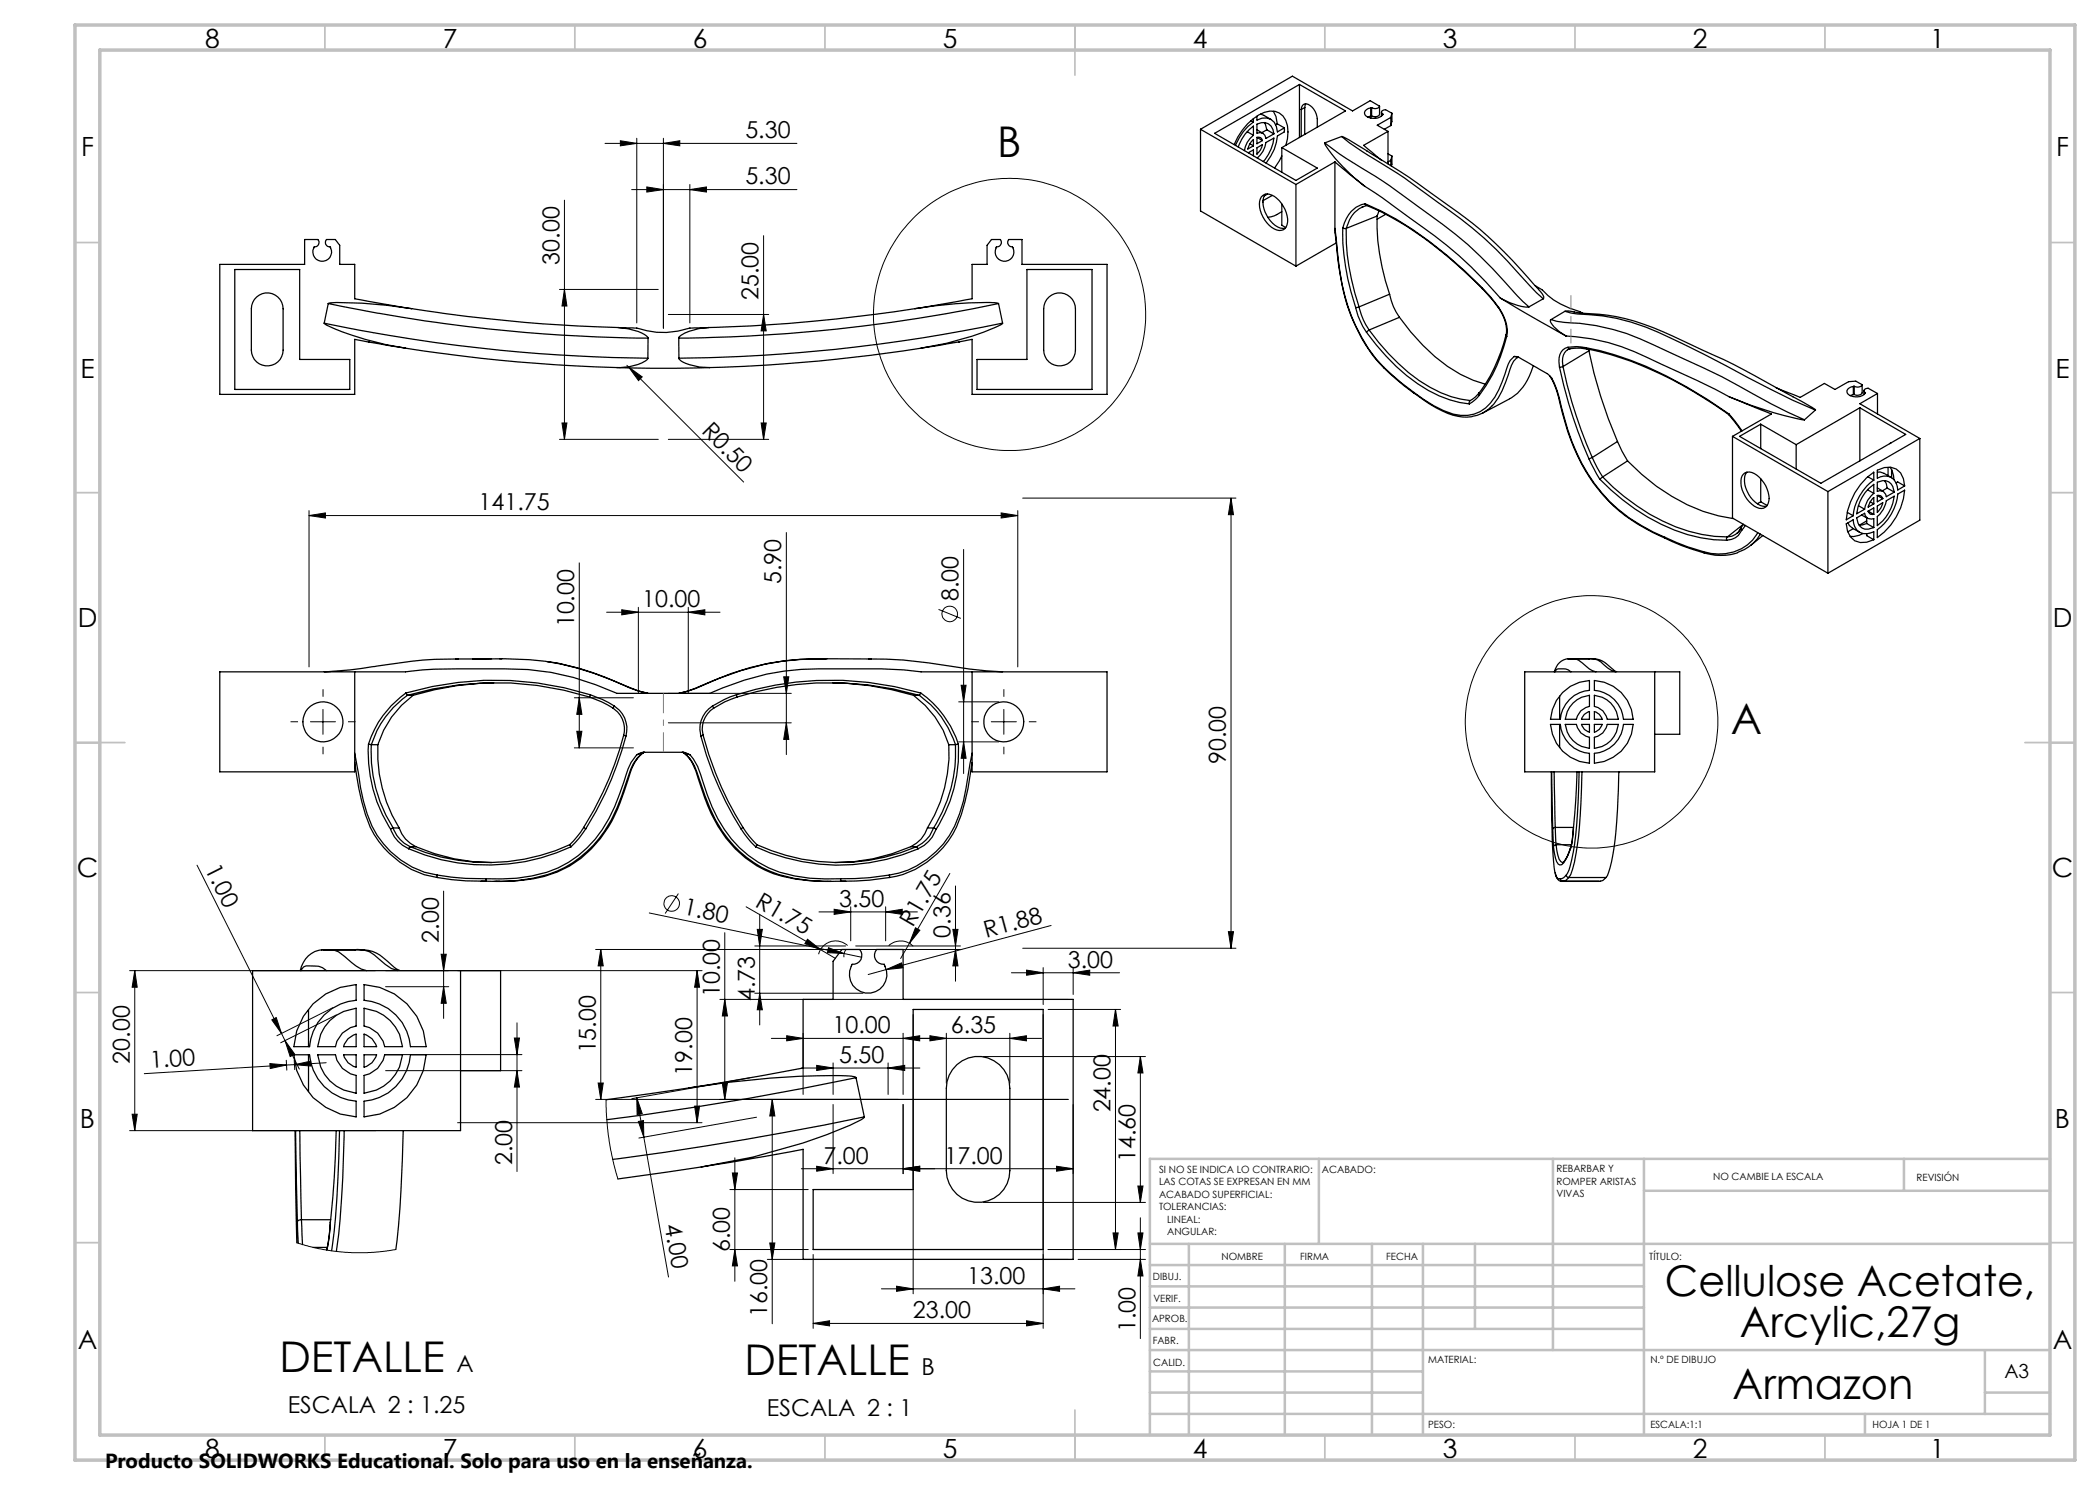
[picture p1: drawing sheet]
<svg xmlns="http://www.w3.org/2000/svg" width="420mm" height="297mm" viewBox="0 0 420 297" stroke-linecap="round" stroke-linejoin="round" font-family="sans-serif">
<g fill="none" stroke="#000" stroke-width=".25">
<path d="M259.9 16.9l-17 9.8 16.3 9.4 4.3-2.5-7.1-4.1M259.9 16.9l9.2 5.3-12.7 7.3M259.9 16.9v10.6M240.1 25.9l19.1 11M240.1 25.9v16.3l19.1 11M246.8 28.9a11.9 11.9 0 0 1 6.1-6.4 3.3 3.3 0 0 1 4.6 2.6l.1 1.3-.1 1.4-.3 1.3M249.4 26.3l1.3 .8M249.7 30.5l1-.5v1.1M250 28.7l.7 .5M250.2 24.2l.5 .2M250.7 27.9v1.3l-1.1 .6a3.6 3.6 0 0 1 1.1-1.9zM250.7 27.1a4.7 4.7 0 0 0-1.8 3"/>
<path d="M250.7 27.1v-1.9a8.2 8.2 0 0 0-3 4.2M250.7 24.4a9.8 9.8 0 0 0-3.6 4.7M250.7 23.7v.7M251.4 29.6l1.1-.7a3.3 3.3 0 0 1-1.1 1.9zM251.4 27.5a.78 .78 0 0 1 1.1 .6M251.4 23.2v.8a2.6 2.6 0 0 1 2.8-.1 2.6 2.6 0 0 1 1.3 2.5l1.4-.8M251.4 24.8a2.19 2.19 0 0 1 2.3 0 2.19 2.19 0 0 1 1.1 2l-1.6 .9a1.23 1.23 0 0 0-1.8-1.1zM251.4 26l1.2 .7M251.4 27.5v1.2l1.1-.6M251.4 27.5l1.1 .6M251.5 31.6a4.9 4.9 0 0 0 1.7-3.1l1.6-.9a8.6 8.6 0 0 1-2.1 4.7M252.1 22.8l2.1 1.1"/>
<path d="M252.3 39.4a1.84 1.84 0 0 1 2.5-.1 5.9 5.9 0 0 1 2.6 5.6 1.58 1.58 0 0 1-2.6 .9 5.8 5.8 0 0 1-2.7-6zM252.9 24.5l.5 1.5M253.1 38.8a3.8 3.8 0 0 0 .2 4.2 4.1 4.1 0 0 0 3.7 2.7M253.4 26l1.4 .8M253.4 26l-1 .5M253.5 38.8l-.6 .4M254.5 39.1l-1.9 1M254.7 22.3l.5 1 .2 1.5M255.4 24.8l1.5 .8M255.4 24.8l-.3 .2M256.4 31.2l-1.5 2.4M256.4 29.5v4.9"/>
<path d="M256.9 25.6v.8l-1.4 .8a9.5 9.5 0 0 1-2.3 5.4M259.2 36.9v16.3M260.2 21.9a1.01 1.01 0 0 1 .6-1.1 1.01 1.01 0 0 1 1.2 .3 3.6 3.6 0 0 1 1.5 2.6v1.8M260.2 21.9v5.4M260.9 21.5l-.7 .4M260.9 21.5v5.4M261.1 20.8l-.2 .7M265 28.6l.4 .3a120 120 0 0 0 11.1 7.3l7.2 5.1a88.2 88.2 0 0 1 19.6 17.7l2.5 2.4M265 28.6l.1 .4a31.8 31.8 0 0 0 7.8 8.2M267 32.4l5.9 4.8M267 32.4v13.3M267 32.4l-7.8 4.5"/>
<path d="M268.3 27.3l1.5 1.2 2.6 1.8a172.2 172.2 0 0 1 15 10.1 80.3 80.3 0 0 1 16.3 14.3l3.6 3.8 1.3 1.3M268.3 27.3l1.4 .6 3.7 2.3M268.3 27.3l-3.3 1.3M272.9 37.2a264.6 264.6 0 0 1 18.9 13.9l5.4 5.3 2.9 3.2M273.4 30.2a163 163 0 0 1 16.3 10.9 87.8 87.8 0 0 1 17.9 16.6l.1 .2M274.1 21.6a.98 .98 0 0 0-1 .5 .98 .98 0 0 0 .2 1.1 2.43 2.43 0 0 0 3.3-.3l-.3-.3v-.3l.8-.4 1.3 .7M274.1 21.6v2M274.3 21.5l-.2 .1M274.3 23.2l-.8 .2M274.3 21.5v1.7M275.1 23.4v.3M275.9 21.2a1.09 1.09 0 0 1-1.6 .3"/>
<path d="M275.9 21.2v1.7a1.13 1.13 0 0 1-1.6 .3M275.9 21.2l-1.9-1.1-3.5 2.1-12-7-18.4 10.7M276.3 22.4v.8M277.6 26.3l-4.9 2.8 3.6 2.9M277.6 26.3v6.5M277.6 30.8l.8 .4M278.2 23.5l-2.8 1.5 2.2 1.3M278.2 25.1l-1.3 .8M278.2 23.5v1.6M278.2 32.1v1M278.2 32.1l-.6 .3M278.4 22.6l-.2 .9"/>
<path d="M278.4 22.6v1.7l-.2 .8M278.4 31.2l-.1 2M278.4 31.2l-.2 .9M47 53.9h12.9v18h10.1v6h-23zM51.3 59.4a3.2 3.2 0 0 1 3.4-.5 3.2 3.2 0 0 1 1.9 2.9v8.2a3.2 3.2 0 0 1-3.2 3.2 3.2 3.2 0 0 1-3.1-3.2v-8.2a3.2 3.2 0 0 1 1-2.4zM205.4 53.9h13v24h-23v-6h10zM209.8 59.4a3.2 3.2 0 0 1 3.4-.5 3.2 3.2 0 0 1 1.9 2.9v8.2a3.2 3.2 0 0 1-3.2 3.2 3.2 3.2 0 0 1-3.2-3.2v-8.2a3.2 3.2 0 0 1 1.1-2.4zM256.4 42.3a5.3 5.3 0 0 1-2.8 1.2M256.4 40.8v4.2l.7 .5M267 45.7l.4 3.8a41.1 41.1 0 0 0 6.3 20.3l1.5 2 1.6 1.6M267 45.7l.1 .9M267 46.6a66.3 66.3 0 0 0 2.8 15.6 29.9 29.9 0 0 0 7 11.4"/>
<path d="M267.3 48.6l-8.1 4.6M268.6 45.5a46.9 46.9 0 0 0 2.5 16M268.6 45.5l.6 .2M269.2 45.7a43.9 43.9 0 0 0 2.6 15.7M272.7 41.3a5.8 5.8 0 0 0-3.5 4.4M273 40.8v.1a67.2 67.2 0 0 1 20.3 13.8l3.2 3M273 40.8a59.1 59.1 0 0 1 16.4 10.3l3.5 3.1 3.6 3.4M273 40.8a5.8 5.8 0 0 0-4.4 4.7M273.5 41.1l-1.1 .3M275.4 43.2a44.9 44.9 0 0 0 2.5 15.6M275.4 43.2l-6.2 2.5M275.8 42.2l-.4 1"/>
<path d="M277.1 42.9l-1.7 .9M277.9 58.8a11.6 11.6 0 0 0 2 4.7M277.9 58.8l-6.1 2.6M296.5 57.7l3.2 3.9M296.5 57.6l1.6 1.8 1.6 2.1M296.5 57.6v.1M300.1 59.6l13.1 7.6M300.1 59.6a9.8 9.8 0 0 0 5.7 1.8M307 57.1l1.2 .7a15.8 15.8 0 0 0 7.8 4.5l.5 .3M307.7 57.9l.9 1.2 .2 .3-.2 .4M308.6 59.8l-2.8 1.6M64.8 64.6a330.4 330.4 0 0 0 64.8 7"/>
<path d="M64.8 64.6l.6 .5a53.8 53.8 0 0 0 15.7 4.5M65.7 60.7a323.3 323.3 0 0 0 63.9 6.9M65.7 60.7l.4-.1a82.3 82.3 0 0 1 16.2 1.1M65.7 60.7l-.9 3.9M73.7 68.4h.1M81.1 69.6a329.1 329.1 0 0 0 42.3 3.9M82.3 61.7a330.3 330.3 0 0 0 41.3 3.8M82.3 61.7l-11.4-1.9v-6.9h-3v-3.8l-.8-1.2h-1.8a.98 .98 0 0 0 .8 1.6 1.88 1.88 0 0 1-1.7 2.7 1.88 1.88 0 0 1-1.6-2.8 .89 .89 0 0 0 .9-.5 .89 .89 0 0 0-.1-1h-2.7v5h-16.9v26h26.9v-11l10.2 1.7M123.4 73.5l7 .2 11.6-.2M123.6 65.5a10.5 10.5 0 0 1 5.6 1.6l.4 .5M123.6 65.5l2.3 .1a10 10 0 0 1 3.5 .5 15.8 15.8 0 0 0 8.6-.5l3.7-.1M129.6 71.6l-.1 .2a3.4 3.4 0 0 1-2 1.1l-1.6 .4-2.5 .2"/>
<path d="M129.6 67.6v4M135.7 67.6l.1 4M135.8 71.6l.4 .6a9.7 9.7 0 0 0 5.8 1.3M141.7 65.5a10.1 10.1 0 0 0-5.8 1.8l-.2 .3M183 61.7a327.2 327.2 0 0 1-41.3 3.8M183 61.7l11.4-1.9v-6.9h3v-3.8l.9-1.2h1.8a.98 .98 0 0 1 0 1 .98 .98 0 0 1-.9 .6 1.88 1.88 0 0 0 1.7 2.8 1.88 1.88 0 0 0 1.6-2.9 .91 .91 0 0 1-.9-.5 .91 .91 0 0 1 .2-1h2.6v5h17v26h-27v-11l-10.2 1.7M184.2 69.6a326.2 326.2 0 0 1-42.2 3.9M191.7 68.4h.1M199.7 60.7l-.7-.2a86.6 86.6 0 0 0-16 1.2M199.7 60.7a327.5 327.5 0 0 1-64 6.9M199.7 60.7l.8 3.9M200.5 64.6a335.6 335.6 0 0 1-64.7 7"/>
<path d="M200.5 64.6l-.1 .2a50.1 50.1 0 0 1-16.2 4.8M271.1 61.5a13.1 13.1 0 0 0 2.2 5M271.8 61.4l-.7 .1M271.8 61.4l.1 .3a13 13 0 0 0 1.9 4.3M273.3 66.5a38.5 38.5 0 0 0 14.5 12.7l2.1 .8 2 .5 2 .3M273.8 66a40.5 40.5 0 0 0 12.2 11.4 19.6 19.6 0 0 0 8 2.7M273.8 66l-.5 .5M276.8 73.4l3.5 3.2 2.5 1.9M276.8 73.4v.2M276.8 73.6l2.5 2.3 3.6 2.8M279.9 63.5a34.6 34.6 0 0 0 14.7 12.6l2.4 .7M279.9 63.5l-6.1 2.5"/>
<path d="M282.8 78.5l.1 .2M282.9 78.7a23 23 0 0 0 8.6 4.6l1.8 .1 1.1-.1M295.8 78.6l-.7 .8-1.1 .7M295.8 79.1l-.9 .9-1 .8M299.7 61.6a7.2 7.2 0 0 1 1.5 5.4M299.7 61.5a7.9 7.9 0 0 1 1.6 5.8M299.7 61.5v.1M301.2 67a32.1 32.1 0 0 1-5.5 11.7l.1 .4M301.2 67l.1 .3M301.3 67.3a31.8 31.8 0 0 1-5.5 11.8M301.9 79.8l-5.4 2.8M302.8 71.3l.9 .1 4.3 2.5a5.4 5.4 0 0 1 2.3 1.7"/>
<path d="M302.8 71.3a5.9 5.9 0 0 0-1.8 3.4 15.6 15.6 0 0 1-3.9 6.9 7.6 7.6 0 0 1-8.4 .5l-2-1-3.9-2.6M302.8 71.3l.7 .1M303.6 71.5a3.4 3.4 0 0 0-1.6 2.4 17.7 17.7 0 0 1-3.5 7.2 6.4 6.4 0 0 1-4 2.2M306.7 73.1a11.7 11.7 0 0 1-4.4 6.5l-.4 .1M310 75.2l.3 .4M310 75.3l.8 1.5 .6 1.5a62 62 0 0 0 4.8 14.3 31.3 31.3 0 0 0 16.1 14.7l.8 .4M310.2 63.9a19.8 19.8 0 0 0 5.7 .8 42.8 42.8 0 0 1 14.9 4.3l2.7 1.3a173.3 173.3 0 0 1 20.7 10.4l6.7 3.3M310.2 63.9l-.1 .4a6.4 6.4 0 0 0 3.1 2.9M310.3 75.6a18.8 18.8 0 0 1 1.9 5.7 39.6 39.6 0 0 0 9.7 19 33.3 33.3 0 0 0 11.1 7.2M311.9 73.4a94.7 94.7 0 0 0 5.9 18.4M312.6 73.3l-.7 .1M312.6 73.3a92.2 92.2 0 0 0 5.9 18.2"/>
<path d="M313 62.3l.7-.1 2.3 .4a42 42 0 0 1 18.4 4.6l2.8 1.3a266.8 266.8 0 0 1 24.9 12.8l1 .7M313 62.3a16.2 16.2 0 0 0 4.8 .6 41.2 41.2 0 0 1 16.3 4.7l11.1 5.6a196.7 196.7 0 0 0 17.9 8.8M313 62.3l-2.8 1.6M313.2 67.2a40 40 0 0 1 16.3 4.3l2.7 1.3a178.5 178.5 0 0 1 13.7 6.6M313.6 69.5l.2 .2 2.3-.1 1.3 .2M313.6 69.5l1.7-.2 1.8 .2M313.6 69.5a2.51 2.51 0 0 0-1.8 2.8l.1 1.1M313.6 69.9a2.93 2.93 0 0 0-1 3.4M314 69.7l-.5 .3M317.1 69.5a63.9 63.9 0 0 1 20.3 7.9l4.2 2.5 4.2 2.9M317.1 69.5l.3 .3M317.4 69.8a69.5 69.5 0 0 1 25.4 11.1l3 2"/>
<path d="M317.7 69.9l.1 .3M317.8 70.2a91.7 91.7 0 0 0 5.7 18.1M317.8 70.2l-5.2 3.1M345.9 79.4l8.4 3.4-7.8 4.5M345.9 79.4a69.8 69.8 0 0 0 15 4.6M370.7 77.3a1.05 1.05 0 0 0-1.2 1.4 2.41 2.41 0 0 0 3.6-.1l-.3-.3a.64 .64 0 0 1 .8-.7l1.9 1.1M370.7 78.9l-.7 .2M370.7 77.3v1.6M370.8 77.3h-.1M370.8 78.9h-.1M370.8 77.3v1.6M372.4 76.9l-1.2-.7-1.5 .1-2.7 1.6-2.1-1.2-4.9 2.8-4.9-2"/>
<path d="M372.4 76.9a1.16 1.16 0 0 1-1.6 .4M372.4 76.9v1.7a1.16 1.16 0 0 1-1.6 .3M372.8 78.1v.8M375.5 78.7l-3.5 2 12 7M375.5 78.7v4.1M294 80.1l-.1 .2v.5M317.8 91.8l2.2 4M318.5 91.5l-.7 .3M318.5 91.5l2 3.9M320 95.8a39.9 39.9 0 0 0 20.1 11.8l2.7 .3 2.5 .2M320.5 95.4a38.8 38.8 0 0 0 19.9 11.5l2.5 .4 2.6 .1M320.5 95.4l-.5 .4"/>
<path d="M323.5 88.3l2 3.9M323.5 88.3l-5 3.2M325.5 92.2a38.6 38.6 0 0 0 18.2 11l2.9 .5M325.5 92.2l-5 3.2M345.8 82.9l2.5 3.4M345.8 82.8v.1M345.8 82.8l2.6 3.4M346.5 87.3l19.1 11M346.5 87.3v16.3l19.1 11M348.7 94.8a2 2 0 0 1 2.7 .2 5.9 5.9 0 0 1 2.4 5.2 1.68 1.68 0 0 1-1.2 1.5 1.68 1.68 0 0 1-1.7-.5 6.1 6.1 0 0 1-2.6-5.6zM349.4 94.4a3.5 3.5 0 0 0 0 3.8 4.6 4.6 0 0 0 3.6 3.1l.3-.1M352.1 84.8l7.1 4.1"/>
<path d="M352.1 84.8v4.9M352.1 95.7v4.7M359.2 88.9v4.9M363.1 82l-2.2 2M365.6 98.3v16.3M372 81.6l9.1 5.3-16.9 9.8-16.3-9.4 4.2-2.5M372 81.6l-12.8 7.3M372 81.6v10.6M373.5 98l1.3 .7M373.6 95.4l1.2 .6M374.5 99.7l.3-.2v1.3l-1.2 .6 .5-1zM374.8 96v-1.6a13 13 0 0 0-5.5 9.6l1.3-.9"/>
<path d="M374.8 96a10.2 10.2 0 0 0-4.2 7.1M374.8 98.7a4.8 4.8 0 0 0-1.9 3.1M374.8 98.7v-1.8a8.4 8.4 0 0 0-3.5 5.9l1.6-1M375.5 99.1l.7 .1 .4 .5-1.1 .7zM375.5 96.4a2.19 2.19 0 0 1 2.3 0 2.19 2.19 0 0 1 1 2l-1.5 .9-.2-.5-.4-.5-.7-.2-.5 .2zM375.5 94a3.4 3.4 0 0 1 5.2 1.7l.2 1.5-1.3 .8a2.6 2.6 0 0 0-1.3-2.5 2.6 2.6 0 0 0-2.8 .1zM375.5 94.4h.5l.8 .3 1.4 .8M375.5 97.6l1.2 .7M375.5 99.1l1.1 .6M376.9 96.2l.4 .5 .1 .9M377.4 97.6l1.4 .8M377.4 97.6l-1 .6"/>
<path d="M377.6 93.5v1.6M378 93.4l.4 .6 .4 2M378.2 88.5l-.3 .2M378.3 93.9v1.7M379.2 96.6l.3-.2 1.4 .8M379.6 98.8l1.3-.8a13 13 0 0 1-5.4 9.5v-1.6a10.1 10.1 0 0 0 4.1-7.1zM384 87.7l-18.4 10.6M384 87.7v16.3l-18.4 10.6M333 107.5l.1 .2a41.3 41.3 0 0 0 7.8 2.9M333 107.5a46 46 0 0 0 7.7 2.8M340.7 110.3v.2a10 10 0 0 0 6.8 .1M345.5 107.4l-.2 .3v.4"/>
<path d="M348.2 105.6l-.3 .5-.5 .6M348.3 106.1a3.3 3.3 0 0 1-3 2M348.3 106.1l-.1-.4 .1-.2a3.1 3.1 0 0 1-2.8 1.9M348.7 104.9l-3.2 2.5M348.7 104.9l-.5 .6M349.1 105.1l-.8 1M351.5 106.5a8.7 8.7 0 0 1-9.3 4.2l-1.5-.4M352.1 106.8l-.1 .1a8.3 8.3 0 0 1-4.4 3.6M352.1 100.4l-.6 .3M352.1 100.4l1.3 .7M352.6 107.1l-2.4 1.9M369.3 104.8l1.3-.8a2.64 2.64 0 0 0 1.3 2.5 2.64 2.64 0 0 0 2.9-.1v1.5a3.4 3.4 0 0 1-5.3-1.7z"/>
<path d="M369.5 102.5l1.1 .6M369.6 104.6l.3 .5 .6 .6 1.4 .8M370.7 105.7l-1.1 .7M371.3 103.6l1.6-.9 .2 .4 .4 .6 .8 .1 .5-.1v1.8a2.18 2.18 0 0 1-2.4 .1 2.18 2.18 0 0 1-1.1-2zM371.7 101.1l1.2 .7M372.3 103l1.2 .7M372.6 106.7l-.8 .4-1.1 .2h-.7M373.3 104.7l-.8 .3h-.7M373.3 106.7v.4l1.5 .8M373.3 104.7l1.5 .8M373.3 104.2l-1.4 .8M373.3 103.6v1.1"/>
<path d="M373.6 102.2l.5 .6 .7 .1M373.6 102.2l1.2-.6v1.3M373.6 102.2l1.2 .7M374.1 100.4l.7 .4M375.5 101.2l1.1-.7a3.5 3.5 0 0 1-1.1 2zM377.3 100.2l1.5-1a8.7 8.7 0 0 1-3.3 5.9v-1.8a5 5 0 0 0 1.8-3.1zM44 134.4h26.9v20h-26.9zM70.9 134.4h7.7a26.5 26.5 0 0 0 5.9-.4l7-.2h9.4a50 50 0 0 1 22.5 4.9h18.6a51.9 51.9 0 0 1 25.1-4.9 113.9 113.9 0 0 1 17.1 .6h10.2M81.2 138.6l.3 .5M81.2 138.6a63.2 63.2 0 0 1 36.9 .4M81.2 138.6a19.9 19.9 0 0 0-7.5 10.2M81.5 139.1a63.2 63.2 0 0 1 36.4 .3"/>
<path d="M81.5 139.1a19.3 19.3 0 0 0-7.2 9.8M81.5 139.1h1.1M82.6 139.1a19.3 19.3 0 0 0-7 9.8M91.2 131.8h.5M98.3 131.8h-3.8M98.7 136.6a56.3 56.3 0 0 0-16.1 2.5M99.9 131.8h.5M109.4 132.3a58.6 58.6 0 0 1 16.4 5.1l1.9 .8 1.9 .5a24.6 24.6 0 0 1-7.1-2.6 52 52 0 0 0-21.4-4.3h-4.8a103.4 103.4 0 0 0-21.8 1.5 72.1 72.1 0 0 1-9.7 1.1M117.9 139.4l2.4 1 2.3 1.2M118.1 139l-.2 .4M118.1 139l2.4 .9 2.4 1.3M147.3 139l.1 .4"/>
<path d="M147.3 139l-2.5 .9-2.3 1.3M147.4 139.4l-2.4 1-2.3 1.2M165 131.8h.4M165 131.8a50.9 50.9 0 0 0-22.5 4.4l-5 2.1-1.8 .4M166.6 136.6a56.7 56.7 0 0 1 16.1 2.5M173.7 131.8h.6M182.7 139.1a19.3 19.3 0 0 1 7.1 9.8M182.7 139.1h1.2M183.9 139.1a63.4 63.4 0 0 0-36.5 .3M183.9 139.1a19.3 19.3 0 0 1 7.2 9.8M184.1 138.6a63.2 63.2 0 0 0-36.8 .4M184.1 138.6l-.2 .5"/>
<path d="M184.1 138.6a19.9 19.9 0 0 1 7.6 10.2M194.4 134.4h27v20h-27zM200.5 134.4a116.6 116.6 0 0 1-14.8-1.8 115.4 115.4 0 0 0-18.7-.8 55.7 55.7 0 0 0-27.9 5.9l-3.3 1M311 134.4l.3-.5 .7-.1a2.44 2.44 0 0 1 2.2 .6M311.9 139.2v4.7M312.5 138.5l1.6-1.2 1.8-.8 2-.4v2a6.3 6.3 0 0 0-5.8 5.8h-2l.4-2 .8-1.8zM313.6 131.8a3.1 3.1 0 0 0-2.7 2.6M313.8 131.8h4h-4M313.8 131.8h.9a2.08 2.08 0 0 1 1.7 .8 5.6 5.6 0 0 0 2.8 1.8M313.8 131.8h-.2M317.8 131.8h.7a2.76 2.76 0 0 1 2.3 1.2l1.5 1.1 .8 .3M317.9 131.7l1 .1"/>
<path d="M318.9 139.1a5.3 5.3 0 0 1 4.8 4.8h-2.2a3.2 3.2 0 0 0-2.6-2.6zM318.9 136.1a8.2 8.2 0 0 1 7.7 7.8h-1.9a6.3 6.3 0 0 0-5.8-5.8zM319.1 131.8h.3a8.6 8.6 0 0 1 3.5 2.4l.4 .1M330.9 134.4v20h-26v-20h31.1v12.5h-5.1M70.9 150.6l.4 2.1a59.2 59.2 0 0 0 2.1 10 17.8 17.8 0 0 0 14.1 12.3M70.9 152.5a51.4 51.4 0 0 0 3.1 12.9 18.4 18.4 0 0 0 13.5 10.1M73.7 148.8a28.3 28.3 0 0 0 4.4 17M73.7 148.8l.6 .1M74.3 148.9a28.1 28.1 0 0 0 4.3 16.7M74.3 148.9h1.3M75.6 148.9a29 29 0 0 0 4.2 16.7M122.6 141.6a5 5 0 0 1 2.1 5.4"/>
<path d="M122.9 141.2l-.3 .4M122.9 141.2a5.4 5.4 0 0 1 2.3 6M124.7 147a65.6 65.6 0 0 1-8 18.5M124.7 147l.5 .2M125.2 147.2a66.2 66.2 0 0 1-8 18.6M127.4 151a13.1 13.1 0 0 0-2.7 5.5 34.9 34.9 0 0 1-5.7 11.3 20.8 20.8 0 0 1-12.6 7.4l-3 .4-6.2 .2M127.4 151l1.2-.5h7.1a3.2 3.2 0 0 1 2.3 .5M128.6 150.6h.1M128.6 150.6l-1.2 .4M128.6 150.6a7.4 7.4 0 0 0-2.7 4.1 62.3 62.3 0 0 1-3.6 9.3 22.4 22.4 0 0 1-18.7 12.1l-4.4 .2M128.6 150.6a10.2 10.2 0 0 0-3.1 5.6 44.4 44.4 0 0 1-3.8 9.2 21.2 21.2 0 0 1-17.1 10.6l-2.2 .2-3.6 .1M128.8 150.5l-.2 .1"/>
<path d="M128.9 150.5l-.3 .1M136.4 150.5l.3 .1M136.5 150.5l.3 .1M136.7 150.6a7.4 7.4 0 0 1 2.5 3.6l1.1 3.5a30 30 0 0 0 6.7 12.1 21.4 21.4 0 0 0 14.9 6.3l4.3 .2M136.7 150.6h.1M136.8 150.6l1.2 .4M136.8 150.6a7.4 7.4 0 0 1 2.5 3.7 65.6 65.6 0 0 0 3.8 9.7 22.3 22.3 0 0 0 18.9 12.1l4.2 .2M138 151a12.7 12.7 0 0 1 2.7 5.6 28 28 0 0 0 9 14.5 23.6 23.6 0 0 0 15.4 4.7h3M140.2 147.2a67.2 67.2 0 0 0 8 18.6M140.6 147l-.4 .2M140.6 147a66.2 66.2 0 0 0 8 18.5M142.5 141.2l.2 .4"/>
<path d="M142.5 141.2a5.4 5.4 0 0 0-2.3 6M142.7 141.6a4.9 4.9 0 0 0-2.1 5.4M189.8 148.9a28.5 28.5 0 0 1-4.3 16.7M189.8 148.9h1.3M191.1 148.9a28.5 28.5 0 0 1-4.4 16.7M191.7 148.8a28.5 28.5 0 0 1-4.4 17M191.7 148.8l-.6 .1M194.4 150.6l-.4 2.2a59.2 59.2 0 0 1-2.1 10 17.8 17.8 0 0 1-14 12.2M194.4 152.5l-.3 1.7a37.5 37.5 0 0 1-3.6 12.7 18.1 18.1 0 0 1-12.6 8.6M310.1 144.9h2a6.3 6.3 0 0 0 5.8 5.8v1.9a8.3 8.3 0 0 1-7.8-7.7zM310.3 154.4v4.6a121.6 121.6 0 0 0 .7 15.4 1.98 1.98 0 0 0 .7 1.4h.4M310.3 154.4l.3 11.4"/>
<path d="M310.8 154.4l.2 11.1M311.9 144.9v4.6M313.1 144.9h2.2a3.2 3.2 0 0 0 2.6 2.6v2.2a5.4 5.4 0 0 1-4.8-4.8zM314.6 140.6l.8-.7 .9-.5 1.6-.3v2.2a3.2 3.2 0 0 0-2.6 2.6h-2.2l.3-1.6 .5-.9zM315.4 154.4l-.3 5.8-.4 5.6M315.8 154.4a83.6 83.6 0 0 1-1.8 18.8l-.2 .8-.5 1M316.3 144.9h1.6v1.5a2.13 2.13 0 0 1-1.6-1.5zM316.4 154.4a112.1 112.1 0 0 1-1.5 18l-.8 2.5-.3 .6M316.9 142.9l1-.6v1.6h-1.6zM318.9 144.9h1.5a2.16 2.16 0 0 1-1.5 1.5zM318.9 142.3a2.16 2.16 0 0 1 1.5 1.6h-1.5zM318.9 150.7a6.3 6.3 0 0 0 5.8-5.8h1.9a8.2 8.2 0 0 1-7.7 7.7z"/>
<path d="M321.5 144.9h2.2a5.3 5.3 0 0 1-4.8 4.8v-2.2a3.2 3.2 0 0 0 2.6-2.6zM323.8 154.4l-.1 .6a102.7 102.7 0 0 1-1.4 17.4 8.5 8.5 0 0 1-1.1 3.1M78.1 165.8a6.5 6.5 0 0 0 3.6 4M78.6 165.6l-.5 .2M78.6 165.6a6.2 6.2 0 0 0 3.4 3.7M78.6 165.6h1.2M79.8 165.6a6.2 6.2 0 0 0 3.3 3.7M82 169.3l-.3 .5M82 169.3h1.1M83.1 169.3a37.6 37.6 0 0 0 15.3 3.2M87.5 175l5.7 .7 4 .1M87.5 175v.5"/>
<path d="M87.5 175.5l5.7 .7h4M96.2 176.2h.8M97.2 175.8v.4M97.2 176.2l2 .1M99.2 176.3h.7M113.9 168.9a39.5 39.5 0 0 1-31.9 .4M113.9 168.9l.3 .5M114.2 169.4a40 40 0 0 1-32.5 .4M116.7 165.5l.5 .3M116.7 165.5l-1.3 1.8-1.5 1.6M117.2 165.8a17.7 17.7 0 0 1-3 3.6M148.2 165.8l1.3 1.8 1.6 1.8"/>
<path d="M148.6 165.5l-.4 .3M148.6 165.5l1.3 1.8 1.5 1.6M151.1 169.4a39.7 39.7 0 0 0 32.5 .4M151.4 168.9a39.5 39.5 0 0 0 31.9 .4M151.4 168.9l-.3 .5M168.1 176.2l-1.9 .1M168.1 175.8v.4M168.3 176.2h.9M177.9 175a54 54 0 0 1-9.8 .8M177.9 175v.5M177.9 175.5l-4 .5-5.8 .2M182.2 169.3a36.6 36.6 0 0 1-15.2 3.2"/>
<path d="M182.2 169.3h1.1M183.3 169.3l.3 .5M185.5 165.6a6.2 6.2 0 0 1-3.3 3.7M185.5 165.6h1.2M186.7 165.6l.6 .2M186.7 165.6a6.7 6.7 0 0 1-3.4 3.7M187.3 165.8a6.8 6.8 0 0 1-3.7 4M310.6 165.8l.1 3.6M310.7 169.4l.4 2.2a1.95 1.95 0 0 0 .9 1.4l.3-.1a6.8 6.8 0 0 0 1.8-3.1M311 174.7l.2 .5a1.49 1.49 0 0 0 1.1 1.1M311 165.5l.2 3.4M311 165.5l-.3 .1-.1 .2"/>
<path d="M311 165.5h3.7M311.2 168.9a6.7 6.7 0 0 0 .9 3.4l.4 .2a4.9 4.9 0 0 0 1.5-2.7l.1-.2M311.2 168.9l-.4 .3-.1 .2M311.2 168.9h3.1M312.1 175.8l.1 .3 .4 .1-.3 .1M312.2 176.2l.1 .1M312.3 176.3h7.5M312.5 176.2h.2M312.6 176.2h7.5M313.3 175l.1 .4 .4 .1M313.3 175l-.6 .5-.6 .3M313.8 175.5h7.4"/>
<path d="M313.8 175.5l-.6 .5-.5 .2M314.1 169.6v.2M314.7 165.8l-.3 2.6-.3 1.2M314.7 165.8l-.3 2.5-.3 1.5M321.2 175.5l-.6 .6-.5 .1M60.2 194.1a1.29 1.29 0 0 1 1.6-.9h1.9l.8 .3 .8 .6M64.3 190a4.9 4.9 0 0 0-4.3 4.1M64.3 190h.6a4.9 4.9 0 0 1 4 1.3 9.5 9.5 0 0 0 4.4 2.8M64.6 190h6.5M71 190h1.2a4 4 0 0 1 2.7 1l2.2 1.9 1.2 .8 1.3 .4M71.3 189.9l1.6 .1M72.8 196.9a13.2 13.2 0 0 1 12.4 12.4h-3.1a10.1 10.1 0 0 0-9.3-9.2z"/>
<path d="M73.1 190a7 7 0 0 1 4.4 2.3l1.4 1.2 1 .6M92.1 194.1v32h-41.6v-32h49.6v20h-8M58.8 211h3.1a10.1 10.1 0 0 0 9.3 9.2v3.2a13.2 13.2 0 0 1-12.4-12.4zM61.7 202v7.3M61.7 211v7.3M62.6 200.8l2.6-2 2.9-1.3 3.1-.6v3.2a10.1 10.1 0 0 0-9.3 9.2h-3.1l.5-3.1 1.4-2.9zM63.5 211h3.6a5 5 0 0 0 4.1 4.1v3.5a8.5 8.5 0 0 1-7.7-7.6zM66 204.1l1.3-1 1.5-.8 2.4-.7v3.6a5 5 0 0 0-4.1 4.1h-3.6l.6-2.4 .8-1.5zM68.7 211h2.5v2.4a3.3 3.3 0 0 1-2.5-2.4zM69.6 207.7l1.1-.7 .5-.2v2.5h-2.5l.2-.5zM72.8 211h2.5a3.4 3.4 0 0 1-2.5 2.4zM72.8 206.8a3.5 3.5 0 0 1 2.5 2.5h-2.5z"/>
<path d="M72.8 201.6a8.6 8.6 0 0 1 7.7 7.7h-3.6a5.1 5.1 0 0 0-4.1-4.1zM72.8 215.1a5.1 5.1 0 0 0 4.1-4.1h3.6a8.6 8.6 0 0 1-7.7 7.6zM82.1 211h3.1a13.2 13.2 0 0 1-12.4 12.4v-3.2a10.1 10.1 0 0 0 9.3-9.2zM137.8 217.6l-16.6 2.4M137.8 217.6l22.8-4v-13.7h6v-7.6l1.8-2.4h3.5a1.85 1.85 0 0 1 .3 2 1.85 1.85 0 0 1-1.8 1 3.8 3.8 0 0 0 3.3 5.7 3.8 3.8 0 0 0 3.1-5.7 1.8 1.8 0 0 1-1.7-1 1.8 1.8 0 0 1 .2-2h5.3v10h34v52h-54v-22l-20.3 3.5M171.2 215.5l-.2-.1-1.2-.2a161 161 0 0 0-32 2.4M171.2 215.5a617.9 617.9 0 0 1-49.8 8.4M171.2 215.5l1.7 7.9M182.6 201.9h26v48h-46v-12h20zM191.4 212.9a6.3 6.3 0 0 1 6.8-1.1 6.3 6.3 0 0 1 3.8 5.9v16.4a6.4 6.4 0 0 1-6.4 6.4 6.4 6.4 0 0 1-6.3-6.4v-16.4a6.4 6.4 0 0 1 2.1-4.8zM59 226.1l.4 22.5M59.1 226.1l.4 18.3"/>
<path d="M59.9 226.1l.4 17.8M67.2 226.1v1.1a196.7 196.7 0 0 1-1.1 17.3M67.9 226.1a198.3 198.3 0 0 1-1.6 24.1M68.8 226.1a203.4 203.4 0 0 1-1.5 24.2M80.6 226.1a283.8 283.8 0 0 1-1.4 23.8M140.3 233.4l-16.7 2.4M155.2 230.9h.1M172.9 223.4a662.3 662.3 0 0 1-50.3 8.5M172.9 223.4l-.7 .6a106.6 106.6 0 0 1-31.9 9.4M59.5 244.4l.2 4.2M60.3 243.9l.2 5M60.3 243.9a.69 .69 0 0 0-.8 .5"/>
<path d="M60.3 243.9h5.8M62.6 249.5h2.9M66.1 244.4v.1a23.2 23.2 0 0 1-.8 5.5l.6-3.3z"/>
<circle cx="64.6" cy="144.4" r="4"/>
<circle cx="200.7" cy="144.4" r="4"/>
</g>
<g fill="none" stroke="#000" stroke-width=".2">
<path d="M121 28.7h38.4M124.1 28.1l3.3 .6-3.3 .5zM126.3 37.9h33.1M127.4 27.7v36.9M129.4 37.4l3.3 .5-3.3 .5zM132.7 28.7l3.3-.6v1.1zM132.7 27.7v37.9M138 37.9l3.3-.5v1zM138 36.9v27.7M111.9 57.9h19.8M112.9 57.9l.5 3.3h-1zM112.9 40v47.9"/>
<path d="M152.7 47.1v40.8M125.4 73.1l23.3 23.3M125.7 73.4l2.7 2-.7 .7zM133.7 62.9h20M152.7 62.9l.5 3.3h-1zM111.9 87.9h19.8M112.4 84.6h1l-.5 3.3zM133.7 87.9h20M152.2 84.6h1l-.5 3.3zM204.5 99.6h42.7M246.2 99.6v90M246.2 99.6l.5 3.3h-1z"/>
<path d="M61.8 103.1l3.3-.5v1zM61.8 102.1v31.3M61.8 103.1h141.8M115.9 112.6v37M157.3 106.5v44.4M192.7 109.9v44.8M200.2 102.6l3.4 .5-3.4 .5zM203.6 102.1v31.3M114.9 139.6h11.8M115.9 139.6l.5 3.3h-1zM121.3 122.4h22.7M124.4 122l3.3 .4-3.3 .6z"/>
<path d="M127.7 121.5v17.1M133.7 138.7h24.6M137.7 122.4l3.3-.4v1zM137.7 121.5v17.1M156.7 135.4h1.1l-.5 3.3zM187.7 121.9l4.5 1.8M192.2 137.1h1l-.5 3.3zM62.1 144.4h5M64.6 141.9v5M114.9 149.6h11.8M115.4 146.3h1l-.5 3.3zM133.7 144.6h24.6"/>
<path d="M157.3 144.6l.5 3.3h-1.1zM191.7 148.4h8M191.7 140.4h8M192.7 148.4l.5 3.3h-1zM198.3 144.4h5M200.8 141.9v5M39.4 173l16.9 33.7M88.7 178.2v25.5M135.7 178.7l-2.7 4M190 174.7l-9.9 17M191.1 177.2v19M25.9 194.1h49.2"/>
<path d="M27 194.1v32M27 194.1l.4 3.3h-1zM77.1 197.3h12.6M77.1 194.1h12.6M88.2 190.8h1.1l-.6 3.3zM88.7 197.3l.6 3.4h-1.1zM91.5 194.1h48.9M119.1 189.9h73M120.2 189.9l.5 3.3h-1.1zM120.2 189.9v30M129.9 182.6l38.9 8.1M139.4 194.1v30.4"/>
<path d="M139.4 194.1l.5 3.3h-1zM144 199.9h69.6M145 199.9l.5 3.3h-1zM145 186.5v33.4M149.2 181.4l14.9 8.5M151 189.2h18.1M151 198.6h21.6M151.4 185.9h1.1l-.6 3.3zM151.9 198.6l.6 3.4h-1.1zM151.9 182.8v22.2M161.5 187.9l2.6 2-3.1-1.2zM163.8 182.4h19.7"/>
<path d="M164.1 189.9l3 1.8M165.7 189.5l3.1 1.2-3.3-.2zM166.8 181.9l3.3 .5-3.3 .5zM168.8 190.7l3.5 .7M169.2 189.9a1.89 1.89 0 0 0-.4 1.5M169.5 189.1a3.5 3.5 0 0 0-5.8 1.7M170.1 181.4v6.8M171.1 189.2h21M177.1 182.4l3.3-.5v1zM177.1 181.4v6.8M177.2 193.9l3.1-1.3 .3 1zM177.2 193.9l-3.6 1"/>
<path d="M177.7 189.2a3.5 3.5 0 0 1 4.9 .1M183.1 185.6l.9 .5-2.1 2.6zM190.6 185.9h1l-.5 3.3zM191.1 189.9l.5 3.3h-1zM202.3 194.6h21.6M204.5 189.6h42.7M205.3 194l3.3 .6-3.3 .4zM208.6 193.5v7.4M210.2 185.1l-33 8.8M214.6 194.6l3.3-.6v1zM214.6 193.5v5.4M245.7 186.3h1l-.5 3.3z"/>
<path d="M54 212.7l3.3 .3-3.3 .7zM54.4 204l.8-.5 1.1 3.2zM56.3 206.7l.7 1.4M57 208.1l2.9 5.7M57 208.1l1.9 2.8-.9 .4zM57.3 212.1l.1 1.9M57.3 213l-28.4 1.7M58.8 211.9l.1 2M58.9 212.9l3.3-.7v1zM58.9 212.9l-1.6 .1M65.2 212.5l-6.3 .4M66.6 201.5l-11.2 5.6"/>
<path d="M67.3 203l-11.2 5.6M77.1 214.1h27.3M77.1 210.9h27.3M102.9 207.6h1l-.5 3.3zM103.4 214.1l.5 3.3h-1zM103.4 204.6v29.7M119.1 219.9h94.5M119.6 216.6h1.1l-.5 3.3zM121.2 220l.1 3.1 .5 5 .8 4.2 1 3.5M127.4 219.6l1.4 7.8M127.4 219.6l1 3.1-1 .2zM144.5 216.6h1l-.5 3.3z"/>
<path d="M149.9 215.6l-23.5 4.1M154.3 207.7h54M154.4 219.9l.6 3.3h-1zM154.4 219.9v44.9M157.3 207.1l3.3 .6-3.3 .5zM160.3 213.6h23.7M160.6 206.7v12.2M163.3 213.1l3.3 .5-3.3 .5zM166.6 212.6v6.3M177.6 213.6l3.3-.5v1zM177.6 212.6v6.3M180.6 207.7l3.3-.6v1.1z"/>
<path d="M180.6 206.7v12.2M182.6 202.9v55.9M186 207.1l3.3 .6-3.3 .5zM189.3 206.7v9.9M196.6 211.3h32.5M202 207.7l3.3-.6v1.1zM202 206.7v9.9M208.6 202.9v62.8M209.6 201.9h14.5M223.1 201.9l.5 3.3h-1zM223.1 201.9v48M228.1 211.3v29.2"/>
<path d="M228.1 211.3l.5 3.3h-1zM25.9 226.1h49.2M26.4 222.8h1l-.4 3.3zM91.5 224.5h48.9M127.7 224.3l1-.2 .1 3.3zM128.8 227.4l4.9 28M138.9 221.2h1l-.5 3.3zM146 237.9h15.6M146.5 234.6h1l-.5 3.3zM147 231.6v24.7M151.3 223.4l-23.5 4.2M160.3 233.7h54.3"/>
<path d="M163.3 233.3l3.3 .4-3.3 .5zM166.6 220.9v13.8M180.6 233.7l3.3-.4v.9zM180.6 220.9v13.8M211.3 233.3l3.3 .4-3.3 .5zM214.6 220.9v13.8M227.6 237.2h1l-.5 3.3zM59.4 248.6l4.5 1.2 5.1 .7h5.8l4.4-.6M146 249.9h15.6M147 249.9l.5 3.3h-1zM153.5 251.9h60.1M154 248.6h1l-.6 3.3z"/>
<path d="M162.6 250.9v14.8M176.3 257.8h38.7M179.3 257.2l3.3 .6-3.3 .5zM196.6 240.5h32.5M208.6 257.8l3.3-.6v1.1zM209.6 249.9h19.5M215.6 251.9h13.5M222.6 246.6h1l-.5 3.3zM227.6 246.6h1l-.5 3.3zM228.1 243.6v24.1M228.1 251.9l.5 3.3h-1zM162.6 264.7l3.3-.5v1z"/>
<path d="M162.6 264.7h46M205.3 264.2l3.3 .5-3.3 .5z"/>
<circle cx="201.9" cy="62.9" r="27.2"/>
<circle cx="190" cy="122.8" r="1.56"/>
<circle cx="318.3" cy="144.4" r="25.3"/>
<circle cx="134.3" cy="180.7" r="1.55"/>
</g>
<path d="M64.6 139.4v-1.5M200.8 139.4v-1.5M59.6 144.4h-1.5M64.6 149.4v1.5M69.6 144.4h1.5M195.8 144.4h-1.5M200.8 149.4v1.5M205.8 144.4h1.5" fill="none" stroke="#000" stroke-width=".2" stroke-dasharray="15.2 1.3 1.3 1.3" stroke-linecap="butt"/>
<path d="M132.7 138.7v11.7" fill="none" stroke="#808080" stroke-width=".2" stroke-dasharray="15.2 1.3 1.3 1.3" stroke-dashoffset="11.3" stroke-linecap="butt"/>
<path d="M314.2 59.1v9.6" fill="none" stroke="#808080" stroke-width=".2" stroke-dasharray="15.2 1.3 1.3 1.3" stroke-dashoffset="12.3" stroke-linecap="butt"/>
<g fill="none" stroke="#c0c0c0" stroke-width=".35">
<path d="M65 5v5M115 5v5M165 5v5M215 5v10M265 5v5M315 5v5M365 5v5M15 48.5h5M410 48.5h5M15 98.5h5M410 98.5h5M15 148.5h10"/>
<path d="M405 148.5h10M15 198.5h5M410 198.5h5M15 248.5h5M410 248.5h5M65 287v5M115 287v5M165 287v5M215 282v10M265 287v5M315 287v5M365 287v5"/>
</g>
<g fill="none" stroke="#c0c0c0" stroke-width=".5">
<path d="M263.8 231.8v17M310.6 231.8v38.2M328.8 231.8v55.2M328.8 238.2h81.2M380.8 231.8v6.4M410 231.8h-180v55.2M230 248.8h180M230 257.3h98.8M230 253h98.8M237.8 248.8v38.2M257 248.8v38.2M274.4 248.8v38.2"/>
<path d="M284.6 248.8v38.2M295 248.8v17M230 265.8h98.8M230 261.5h98.8M230 278.5h54.6M230 274.3h54.6M230 270h180M397 278.5h13M397 270v12.8M230 282.8h180M373 282.8v4.2"/>
</g>
<path d="M15 5h400v287h-400zM20 10h390v277h-390z" fill="none" stroke="#c0c0c0" stroke-width=".7"/>
<g fill="#000">
<path d="M125.7 73.4l2.7 2-.7 .7zM161.5 187.9l2.6 2-3.1-1.2zM165.7 189.5l3.1 1.2-3.3-.2zM177.2 193.9l3.1-1.3 .3 1zM183.1 185.6l.9 .5-2.1 2.6z"/>
<path d="M124.1 28.1l3.3 .6-3.3 .5zM132.7 28.7l3.3-.6v1.1zM166.8 181.9l3.3 .5-3.3 .5zM177.1 182.4l3.3-.5v1zM180.6 233.7l3.3-.4v.9zM211.3 233.3l3.3 .4-3.3 .5zM179.3 257.2l3.3 .6-3.3 .5zM208.6 257.8l3.3-.6v1.1zM205.3 194l3.3 .6-3.3 .4zM214.6 194.6l3.3-.6v1zM186 207.1l3.3 .6-3.3 .5zM202 207.7l3.3-.6v1.1z"/>
<path d="M138 37.9l3.3-.5v1zM129.4 37.4l3.3 .5-3.3 .5zM177.6 213.6l3.3-.5v1zM163.3 213.1l3.3 .5-3.3 .5zM180.6 207.7l3.3-.6v1.1zM157.3 207.1l3.3 .6-3.3 .5z"/>
<path d="M112.9 57.9l.5 3.3h-1zM112.4 84.6h1l-.5 3.3zM152.7 62.9l.5 3.3h-1zM152.2 84.6h1l-.5 3.3zM154.4 219.9l.6 3.3h-1zM154 248.6h1l-.6 3.3zM223.1 201.9l.5 3.3h-1zM222.6 246.6h1l-.5 3.3zM228.1 211.3l.5 3.3h-1zM227.6 237.2h1l-.5 3.3z"/>
<path d="M246.2 99.6l.5 3.3h-1zM245.7 186.3h1l-.5 3.3zM27 194.1l.4 3.3h-1zM26.4 222.8h1l-.4 3.3zM139.4 194.1l.5 3.3h-1zM138.9 221.2h1l-.5 3.3z"/>
<path d="M61.8 103.1l3.3-.5v1zM200.2 102.6l3.4 .5-3.4 .5zM124.4 122l3.3 .4-3.3 .6zM137.7 122.4l3.3-.4v1z"/>
<path d="M115.4 146.3h1l-.5 3.3zM115.9 139.6l.5 3.3h-1zM192.7 148.4l.5 3.3h-1zM192.2 137.1h1l-.5 3.3zM88.7 197.3l.6 3.4h-1.1zM88.2 190.8h1.1l-.6 3.3zM103.4 214.1l.5 3.3h-1zM102.9 207.6h1l-.5 3.3z"/>
<path d="M157.3 144.6l.5 3.3h-1.1zM156.7 135.4h1.1l-.5 3.3z"/>
<path d="M54.4 204l.8-.5 1.1 3.2zM57 208.1l1.9 2.8-.9 .4z"/>
<path d="M58.9 212.9l3.3-.7v1zM54 212.7l3.3 .3-3.3 .7z"/>
<path d="M119.6 216.6h1.1l-.5 3.3zM120.2 189.9l.5 3.3h-1.1zM191.1 189.9l.5 3.3h-1zM190.6 185.9h1l-.5 3.3zM151.9 198.6l.6 3.4h-1.1zM151.4 185.9h1.1l-.6 3.3zM144.5 216.6h1l-.5 3.3zM145 199.9l.5 3.3h-1zM147 249.9l.5 3.3h-1zM146.5 234.6h1l-.5 3.3zM228.1 251.9l.5 3.3h-1zM227.6 246.6h1l-.5 3.3z"/>
<path d="M127.4 219.6l1 3.1-1 .2zM127.7 224.3l1-.2 .1 3.3z"/>
<path d="M180.6 233.7l3.3-.4v.9zM163.3 233.3l3.3 .4-3.3 .5zM205.3 264.2l3.3 .5-3.3 .5zM162.6 264.7l3.3-.5v1z"/>
</g>
<g font-size="8.5">
<text x="199.4" y="31.3">B</text>
<text x="346.1" y="146.7">A</text>
<text x="333" y="259.3">Cellulose Acetate,</text>
<text x="348" y="267.4">Arcylic,27g</text>
<text x="55.9" y="274.5">DETALLE</text>
<text x="148.9" y="275.1">DETALLE</text>
<text x="346.5" y="279.7">Armazon</text>
</g>
<g font-size="5.3">
<text x="41" y="9.5">8</text>
<text x="88.5" y="9.5">7</text>
<text x="138.5" y="9.5">6</text>
<text x="188.5" y="9.5">5</text>
<text x="238.5" y="9.5">4</text>
<text x="288.5" y="9.5">3</text>
<text x="338.5" y="9.5">2</text>
<text x="386" y="9.5">1</text>
<text x="16.2" y="31.3">F</text>
<text x="411.2" y="31.3">F</text>
<text x="16.1" y="75.5">E</text>
<text x="411.1" y="75.5">E</text>
<text x="15.5" y="125.5">D</text>
<text x="410.5" y="125.5">D</text>
<text x="15.4" y="175.5">C</text>
<text x="410.4" y="175.5">C</text>
<text x="16" y="225.5">B</text>
<text x="411" y="225.5">B</text>
<text x="15.5" y="269.8">A</text>
<text x="410.5" y="269.8">A</text>
<text x="41" y="291.5">8</text>
<text x="88.5" y="291.5">7</text>
<text x="138.5" y="291.5">6</text>
<text x="188.5" y="291.5">5</text>
<text x="238.5" y="291.5">4</text>
<text x="288.5" y="291.5">3</text>
<text x="338.5" y="291.5">2</text>
<text x="386" y="291.5">1</text>
</g>
<g font-size="4.7">
<text x="149.1" y="27.6">5.30</text>
<text x="149.1" y="36.9">5.30</text>
<text x="111.9" y="52.9" transform="rotate(-90 111.9 52.9)">30.00</text>
<text x="151.7" y="60" transform="rotate(-90 151.7 60)">25.00</text>
<text x="140.1" y="86.4" transform="rotate(45 140.1 86.4)">R0.50</text>
<text x="95.7" y="102.1">141.75</text>
<text x="156.3" y="116.8" transform="rotate(-90 156.3 116.8)">5.90</text>
<text x="114.9" y="125.5" transform="rotate(-90 114.9 125.5)">10.00</text>
<text x="128.4" y="121.4">10.00</text>
<text x="191.7" y="120.2" transform="rotate(-90 191.7 120.2)">8.00</text>
<text x="245.2" y="152.8" transform="rotate(-90 245.2 152.8)">90.00</text>
<text x="40.9" y="173.7" transform="rotate(63 40.9 173.7)">1.00</text>
<text x="136.5" y="182.9" transform="rotate(12 136.5 182.9)">1.80</text>
<text x="150.8" y="181.1" transform="rotate(30 150.8 181.1)">R1.75</text>
<text x="167.8" y="181.3">3.50</text>
<text x="182.6" y="185.6" transform="rotate(-60 182.6 185.6)">R1.75</text>
<text x="87.7" y="188.6" transform="rotate(-90 87.7 188.6)">2.00</text>
<text x="190.1" y="187.5" transform="rotate(-90 190.1 187.5)">0.36</text>
<text x="197.2" y="187.5" transform="rotate(-15 197.2 187.5)">R1.88</text>
<text x="213.6" y="193.5">3.00</text>
<text x="144" y="199.5" transform="rotate(-90 144 199.5)">10.00</text>
<text x="151" y="200.2" transform="rotate(-90 151 200.2)">4.73</text>
<text x="166.5" y="206.6">10.00</text>
<text x="190.2" y="206.6">6.35</text>
<text x="25.9" y="212.7" transform="rotate(-90 25.9 212.7)">20.00</text>
<text x="30.1" y="213.6" transform="rotate(-3 30.1 213.6)">1.00</text>
<text x="119.1" y="210.7" transform="rotate(-90 119.1 210.7)">15.00</text>
<text x="138.4" y="215.1" transform="rotate(-90 138.4 215.1)">19.00</text>
<text x="167.8" y="212.6">5.50</text>
<text x="222.1" y="222.5" transform="rotate(-90 222.1 222.5)">24.00</text>
<text x="102.4" y="233" transform="rotate(-90 102.4 233)">2.00</text>
<text x="164.7" y="232.7">7.00</text>
<text x="188.9" y="232.7">17.00</text>
<text x="227.1" y="232.4" transform="rotate(-90 227.1 232.4)">14.60</text>
<text x="132.9" y="245" transform="rotate(80 132.9 245)">4.00</text>
<text x="146" y="250.5" transform="rotate(-90 146 250.5)">6.00</text>
<text x="193.5" y="256.7">13.00</text>
<text x="153.5" y="263.4" transform="rotate(-90 153.5 263.4)">16.00</text>
<text x="182.6" y="263.6">23.00</text>
<text x="227.1" y="266.4" transform="rotate(-90 227.1 266.4)">1.00</text>
<text x="91.3" y="274.5">A</text>
<text x="184.3" y="275.1">B</text>
<text x="57.6" y="282.7">ESCALA 2 : 1.25</text>
<text x="153.4" y="283.3">ESCALA 2 : 1</text>
</g>
<text font-size="4.1" x="21" y="293.7">Producto SOLIDWORKS Educational. Solo para uso en la enseñanza.</text>
<text font-size="3.9" x="400.9" y="275.5">A3</text>
<g font-size="2">
<text x="231.8" y="234.6">SI NO SE INDICA LO CONTRARIO:</text>
<text x="231.8" y="237.1">LAS COTAS SE EXPRESAN EN MM</text>
<text x="231.8" y="239.6">ACABADO SUPERFICIAL:</text>
<text x="264.4" y="234.6">ACABADO:</text>
<text x="311.3" y="234.5">REBARBAR Y</text>
<text x="311.3" y="237">ROMPER ARISTAS</text>
<text x="311.3" y="239.5">VIVAS</text>
<text x="342.6" y="236">NO CAMBIE LA ESCALA</text>
<text x="383.3" y="236.2">REVISIÓN</text>
<text x="231.8" y="242.1">TOLERANCIAS:</text>
<text x="233.4" y="244.6">LINEAL:</text>
<text x="233.4" y="247.1">ANGULAR:</text>
<text x="244.3" y="252">NOMBRE</text>
<text x="260" y="251.9">FIRMA</text>
<text x="277.2" y="251.9">FECHA</text>
<text x="329.9" y="251.9">TÍTULO:</text>
<text x="230.6" y="256.1">DIBUJ.</text>
<text x="230.7" y="260.3">VERIF.</text>
<text x="230.4" y="264.4">APROB.</text>
<text x="230.5" y="268.8">FABR.</text>
<text x="230.7" y="273.1">CALID.</text>
<text x="285.6" y="272.5">MATERIAL:</text>
<text x="330.1" y="272.5">N.º DE DIBUJO</text>
<text x="285.6" y="285.5">PESO:</text>
<text x="330.1" y="285.6">ESCALA:1:1</text>
<text x="374.5" y="285.6">HOJA 1 DE 1</text>
</g>
</svg>
